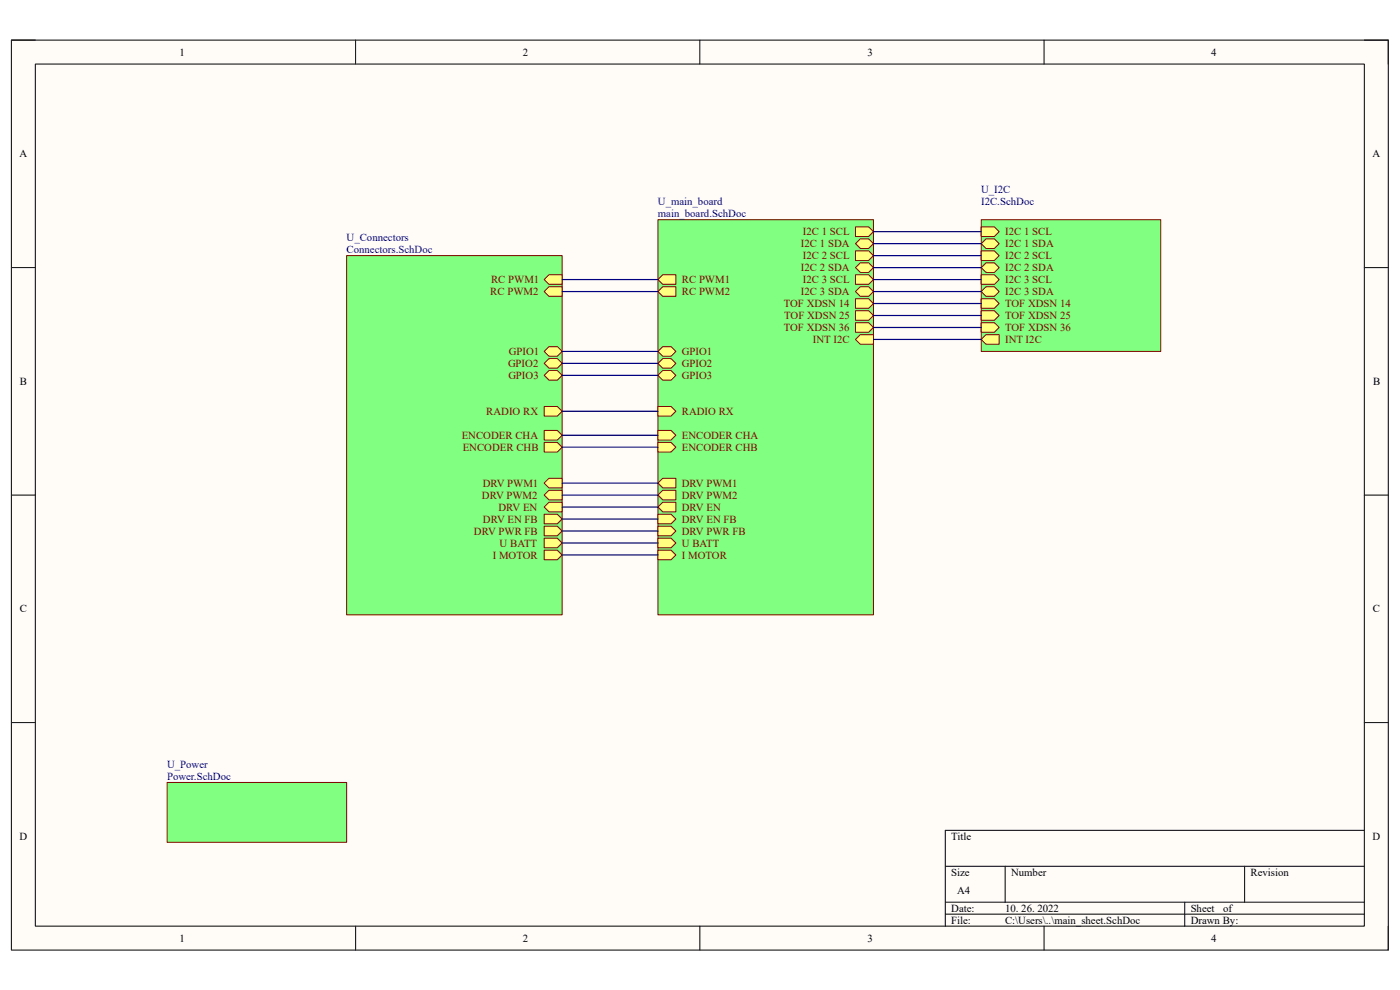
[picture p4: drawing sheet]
<svg xmlns="http://www.w3.org/2000/svg" width="297mm" height="210mm" viewBox="0 0 297 210" stroke-linecap="round" stroke-linejoin="round" font-family="sans-serif">
<path d="M2.4 8.5h292.1v193h-292.1z" fill-rule="evenodd" fill="#fffcf8"/>
<path d="M2.4 8.5h292.1v193h-292.1z" fill="none" stroke="#000" stroke-width=".21"/>
<path d="M7.5 13.6h281.9v182.9h-281.9z" fill-rule="evenodd" fill="#fffcf8"/>
<g fill="none" stroke="#000" stroke-width=".21">
<path d="M2.4 8.5h5.1M7.5 13.6h281.9v182.9h-281.9zM75.4 8.5v5.1M148.5 8.5v5.1M221.5 8.5v5.1M289.4 8.5h5.1v5.1M2.4 56.8h5.1M289.4 56.8h5.1M2.4 105h5.1M289.4 105h5.1M2.4 153.3h5.1M289.4 153.3h5.1"/>
<path d="M289.4 176.1h-88.9v20.4M75.4 196.5v5M148.5 196.5v5M200.5 183.8h88.9M200.5 191.4h88.9M200.5 193.9h88.9M213.2 183.8v7.6M221.5 196.5v5M251.3 191.4v5.1M264 183.8v7.6M294.5 196.5v5"/>
</g>
<path d="M139.6 46.6h45.7v83.8h-45.7z" fill-rule="evenodd" fill="#80ff80"/>
<path d="M139.6 46.6h45.7v83.8h-45.7z" fill="none" stroke="#800000" stroke-width=".21"/>
<path d="M182.5 50.7h1.8l1 1-1 1h-1.8l-1-1z" fill-rule="evenodd" fill="#ffff80"/>
<path d="M182.5 50.7h1.8l1 1-1 1h-1.8l-1-1z" fill="none" stroke="#800000" stroke-width=".21"/>
<path d="M182.5 60.8h1.8l1 1-1 1.1h-1.8l-1-1.1z" fill-rule="evenodd" fill="#ffff80"/>
<path d="M182.5 60.8h1.8l1 1-1 1.1h-1.8l-1-1.1z" fill="none" stroke="#800000" stroke-width=".21"/>
<path d="M181.5 48.1h2.8l1 1-1 1.1h-2.8z" fill-rule="evenodd" fill="#ffff80"/>
<path d="M181.5 48.1h2.8l1 1-1 1.1h-2.8z" fill="none" stroke="#800000" stroke-width=".21"/>
<path d="M181.5 68.5h2.8l1 1-1 1h-2.8z" fill-rule="evenodd" fill="#ffff80"/>
<path d="M181.5 68.5h2.8l1 1-1 1h-2.8z" fill="none" stroke="#800000" stroke-width=".21"/>
<path d="M181.5 63.4h2.8l1 1-1 1h-2.8z" fill-rule="evenodd" fill="#ffff80"/>
<path d="M181.5 63.4h2.8l1 1-1 1h-2.8z" fill="none" stroke="#800000" stroke-width=".21"/>
<path d="M181.5 65.9h2.8l1 1-1 1h-2.8z" fill-rule="evenodd" fill="#ffff80"/>
<path d="M181.5 65.9h2.8l1 1-1 1h-2.8z" fill="none" stroke="#800000" stroke-width=".21"/>
<path d="M182.5 55.8h1.8l1 1-1 1h-1.8l-1-1z" fill-rule="evenodd" fill="#ffff80"/>
<path d="M182.5 55.8h1.8l1 1-1 1h-1.8l-1-1z" fill="none" stroke="#800000" stroke-width=".21"/>
<path d="M181.5 53.2h2.8l1 1-1 1h-2.8z" fill-rule="evenodd" fill="#ffff80"/>
<path d="M181.5 53.2h2.8l1 1-1 1h-2.8z" fill="none" stroke="#800000" stroke-width=".21"/>
<path d="M181.5 58.3h2.8l1 1-1 1h-2.8z" fill-rule="evenodd" fill="#ffff80"/>
<path d="M181.5 58.3h2.8l1 1-1 1h-2.8z" fill="none" stroke="#800000" stroke-width=".21"/>
<path d="M139.6 59.3l1-1h2.8v2h-2.8z" fill-rule="evenodd" fill="#ffff80"/>
<path d="M139.6 59.3l1-1h2.8v2h-2.8z" fill="none" stroke="#800000" stroke-width=".21"/>
<path d="M140.6 60.8h2.8v2.1h-2.8l-1-1.1z" fill-rule="evenodd" fill="#ffff80"/>
<path d="M140.6 60.8h2.8v2.1h-2.8l-1-1.1z" fill="none" stroke="#800000" stroke-width=".21"/>
<path d="M139.6 91.3h2.8l1 1-1 1h-2.8z" fill-rule="evenodd" fill="#ffff80"/>
<path d="M139.6 91.3h2.8l1 1-1 1h-2.8z" fill="none" stroke="#800000" stroke-width=".21"/>
<path d="M139.6 74.5l1-1h1.8l1 1-1 1.1h-1.8z" fill-rule="evenodd" fill="#ffff80"/>
<path d="M139.6 74.5l1-1h1.8l1 1-1 1.1h-1.8z" fill="none" stroke="#800000" stroke-width=".21"/>
<path d="M139.6 77.1l1-1h1.8l1 1-1 1h-1.8z" fill-rule="evenodd" fill="#ffff80"/>
<path d="M139.6 77.1l1-1h1.8l1 1-1 1h-1.8z" fill="none" stroke="#800000" stroke-width=".21"/>
<path d="M139.6 79.6l1-1h1.8l1 1-1 1h-1.8z" fill-rule="evenodd" fill="#ffff80"/>
<path d="M139.6 79.6l1-1h1.8l1 1-1 1h-1.8z" fill="none" stroke="#800000" stroke-width=".21"/>
<path d="M139.6 93.9h2.8l1 1-1 1h-2.8z" fill-rule="evenodd" fill="#ffff80"/>
<path d="M139.6 93.9h2.8l1 1-1 1h-2.8z" fill="none" stroke="#800000" stroke-width=".21"/>
<path d="M139.6 86.2h2.8l1 1-1 1.1h-2.8z" fill-rule="evenodd" fill="#ffff80"/>
<path d="M139.6 86.2h2.8l1 1-1 1.1h-2.8z" fill="none" stroke="#800000" stroke-width=".21"/>
<path d="M139.6 102.5l1-1h2.8v2h-2.8z" fill-rule="evenodd" fill="#ffff80"/>
<path d="M139.6 102.5l1-1h2.8v2h-2.8z" fill="none" stroke="#800000" stroke-width=".21"/>
<path d="M139.6 105l1-1h2.8v2h-2.8z" fill-rule="evenodd" fill="#ffff80"/>
<path d="M139.6 105l1-1h2.8v2h-2.8z" fill="none" stroke="#800000" stroke-width=".21"/>
<path d="M139.6 107.6l1-1h2.8v2h-2.8z" fill-rule="evenodd" fill="#ffff80"/>
<path d="M139.6 107.6l1-1h2.8v2h-2.8z" fill="none" stroke="#800000" stroke-width=".21"/>
<path d="M139.6 109.1h2.8l1 1-1 1h-2.8z" fill-rule="evenodd" fill="#ffff80"/>
<path d="M139.6 109.1h2.8l1 1-1 1h-2.8z" fill="none" stroke="#800000" stroke-width=".21"/>
<path d="M139.6 111.6h2.8l1 1-1 1.1h-2.8z" fill-rule="evenodd" fill="#ffff80"/>
<path d="M139.6 111.6h2.8l1 1-1 1.1h-2.8z" fill="none" stroke="#800000" stroke-width=".21"/>
<path d="M139.6 116.7h2.8l1 1-1 1h-2.8z" fill-rule="evenodd" fill="#ffff80"/>
<path d="M139.6 116.7h2.8l1 1-1 1h-2.8z" fill="none" stroke="#800000" stroke-width=".21"/>
<path d="M139.6 114.2h2.8l1 1-1 1h-2.8z" fill-rule="evenodd" fill="#ffff80"/>
<path d="M139.6 114.2h2.8l1 1-1 1h-2.8z" fill="none" stroke="#800000" stroke-width=".21"/>
<path d="M182.5 71h2.8v2h-2.8l-1-1z" fill-rule="evenodd" fill="#ffff80"/>
<path d="M182.5 71h2.8v2h-2.8l-1-1z" fill="none" stroke="#800000" stroke-width=".21"/>
<path d="M35.4 166h38.1v12.7h-38.1z" fill-rule="evenodd" fill="#80ff80"/>
<path d="M35.4 166h38.1v12.7h-38.1z" fill="none" stroke="#800000" stroke-width=".21"/>
<path d="M73.5 54.2h45.8v76.2h-45.8z" fill-rule="evenodd" fill="#80ff80"/>
<path d="M73.5 54.2h45.8v76.2h-45.8z" fill="none" stroke="#800000" stroke-width=".21"/>
<path d="M115.4 59.3l1.1-1h2.8v2h-2.8z" fill-rule="evenodd" fill="#ffff80"/>
<path d="M115.4 59.3l1.1-1h2.8v2h-2.8z" fill="none" stroke="#800000" stroke-width=".21"/>
<path d="M116.5 60.8h2.8v2.1h-2.8l-1.1-1.1z" fill-rule="evenodd" fill="#ffff80"/>
<path d="M116.5 60.8h2.8v2.1h-2.8l-1.1-1.1z" fill="none" stroke="#800000" stroke-width=".21"/>
<path d="M115.4 91.3h2.8l1.1 1-1.1 1h-2.8z" fill-rule="evenodd" fill="#ffff80"/>
<path d="M115.4 91.3h2.8l1.1 1-1.1 1h-2.8z" fill="none" stroke="#800000" stroke-width=".21"/>
<path d="M115.4 93.9h2.8l1.1 1-1.1 1h-2.8z" fill-rule="evenodd" fill="#ffff80"/>
<path d="M115.4 93.9h2.8l1.1 1-1.1 1h-2.8z" fill="none" stroke="#800000" stroke-width=".21"/>
<path d="M115.4 74.5l1.1-1h1.7l1.1 1-1.1 1.1h-1.7z" fill-rule="evenodd" fill="#ffff80"/>
<path d="M115.4 74.5l1.1-1h1.7l1.1 1-1.1 1.1h-1.7z" fill="none" stroke="#800000" stroke-width=".21"/>
<path d="M115.4 77.1l1.1-1h1.7l1.1 1-1.1 1h-1.7z" fill-rule="evenodd" fill="#ffff80"/>
<path d="M115.4 77.1l1.1-1h1.7l1.1 1-1.1 1h-1.7z" fill="none" stroke="#800000" stroke-width=".21"/>
<path d="M115.4 79.6l1.1-1h1.7l1.1 1-1.1 1h-1.7z" fill-rule="evenodd" fill="#ffff80"/>
<path d="M115.4 79.6l1.1-1h1.7l1.1 1-1.1 1h-1.7z" fill="none" stroke="#800000" stroke-width=".21"/>
<path d="M115.4 86.2h2.8l1.1 1-1.1 1.1h-2.8z" fill-rule="evenodd" fill="#ffff80"/>
<path d="M115.4 86.2h2.8l1.1 1-1.1 1.1h-2.8z" fill="none" stroke="#800000" stroke-width=".21"/>
<path d="M115.4 107.6l1.1-1h2.8v2h-2.8z" fill-rule="evenodd" fill="#ffff80"/>
<path d="M115.4 107.6l1.1-1h2.8v2h-2.8z" fill="none" stroke="#800000" stroke-width=".21"/>
<path d="M115.4 102.5l1.1-1h2.8v2h-2.8z" fill-rule="evenodd" fill="#ffff80"/>
<path d="M115.4 102.5l1.1-1h2.8v2h-2.8z" fill="none" stroke="#800000" stroke-width=".21"/>
<path d="M115.4 105l1.1-1h2.8v2h-2.8z" fill-rule="evenodd" fill="#ffff80"/>
<path d="M115.4 105l1.1-1h2.8v2h-2.8z" fill="none" stroke="#800000" stroke-width=".21"/>
<path d="M115.4 109.1h2.8l1.1 1-1.1 1h-2.8z" fill-rule="evenodd" fill="#ffff80"/>
<path d="M115.4 109.1h2.8l1.1 1-1.1 1h-2.8z" fill="none" stroke="#800000" stroke-width=".21"/>
<path d="M115.4 111.6h2.8l1.1 1-1.1 1.1h-2.8z" fill-rule="evenodd" fill="#ffff80"/>
<path d="M115.4 111.6h2.8l1.1 1-1.1 1.1h-2.8z" fill="none" stroke="#800000" stroke-width=".21"/>
<path d="M115.4 114.2h2.8l1.1 1-1.1 1h-2.8z" fill-rule="evenodd" fill="#ffff80"/>
<path d="M115.4 114.2h2.8l1.1 1-1.1 1h-2.8z" fill="none" stroke="#800000" stroke-width=".21"/>
<path d="M115.4 116.7h2.8l1.1 1-1.1 1h-2.8z" fill-rule="evenodd" fill="#ffff80"/>
<path d="M115.4 116.7h2.8l1.1 1-1.1 1h-2.8z" fill="none" stroke="#800000" stroke-width=".21"/>
<path d="M208.2 46.6h38.1v27.9h-38.1z" fill-rule="evenodd" fill="#80ff80"/>
<path d="M208.2 46.6h38.1v27.9h-38.1z" fill="none" stroke="#800000" stroke-width=".21"/>
<path d="M209.2 50.7h1.8l1 1-1 1h-1.8l-1-1z" fill-rule="evenodd" fill="#ffff80"/>
<path d="M209.2 50.7h1.8l1 1-1 1h-1.8l-1-1z" fill="none" stroke="#800000" stroke-width=".21"/>
<path d="M208.2 48.1h2.8l1 1-1 1.1h-2.8z" fill-rule="evenodd" fill="#ffff80"/>
<path d="M208.2 48.1h2.8l1 1-1 1.1h-2.8z" fill="none" stroke="#800000" stroke-width=".21"/>
<path d="M208.2 63.4h2.8l1 1-1 1h-2.8z" fill-rule="evenodd" fill="#ffff80"/>
<path d="M208.2 63.4h2.8l1 1-1 1h-2.8z" fill="none" stroke="#800000" stroke-width=".21"/>
<path d="M208.2 65.9h2.8l1 1-1 1h-2.8z" fill-rule="evenodd" fill="#ffff80"/>
<path d="M208.2 65.9h2.8l1 1-1 1h-2.8z" fill="none" stroke="#800000" stroke-width=".21"/>
<path d="M208.2 68.5h2.8l1 1-1 1h-2.8z" fill-rule="evenodd" fill="#ffff80"/>
<path d="M208.2 68.5h2.8l1 1-1 1h-2.8z" fill="none" stroke="#800000" stroke-width=".21"/>
<path d="M209.2 55.8h1.8l1 1-1 1h-1.8l-1-1z" fill-rule="evenodd" fill="#ffff80"/>
<path d="M209.2 55.8h1.8l1 1-1 1h-1.8l-1-1z" fill="none" stroke="#800000" stroke-width=".21"/>
<path d="M208.2 53.2h2.8l1 1-1 1h-2.8z" fill-rule="evenodd" fill="#ffff80"/>
<path d="M208.2 53.2h2.8l1 1-1 1h-2.8z" fill="none" stroke="#800000" stroke-width=".21"/>
<path d="M208.2 58.3h2.8l1 1-1 1h-2.8z" fill-rule="evenodd" fill="#ffff80"/>
<path d="M208.2 58.3h2.8l1 1-1 1h-2.8z" fill="none" stroke="#800000" stroke-width=".21"/>
<path d="M209.2 60.8h1.8l1 1-1 1.1h-1.8l-1-1.1z" fill-rule="evenodd" fill="#ffff80"/>
<path d="M209.2 60.8h1.8l1 1-1 1.1h-1.8l-1-1.1z" fill="none" stroke="#800000" stroke-width=".21"/>
<path d="M209.2 71h2.8v2h-2.8l-1-1z" fill-rule="evenodd" fill="#ffff80"/>
<path d="M209.2 71h2.8v2h-2.8l-1-1z" fill="none" stroke="#800000" stroke-width=".21"/>
<g fill="none" stroke="#000080" stroke-width=".25">
<path d="M119.3 59.3h20.3M185.3 49.1h22.9M185.3 51.7h22.9M185.3 54.2h22.9M185.3 56.8h22.9M185.3 59.3h22.9M119.3 61.8h20.3M119.3 74.5h20.3M119.3 77.1h20.3M119.3 79.6h20.3M185.3 61.8h22.9M185.3 64.4h22.9"/>
<path d="M185.3 66.9h22.9M185.3 69.5h22.9M185.3 72h22.9M119.3 94.9h20.3M119.3 92.3h20.3M119.3 87.2h20.3M119.3 117.7h20.3M119.3 115.2h20.3M119.3 112.6h20.3M119.3 110.1h20.3M119.3 107.6h20.3M119.3 105h20.3"/>
<path d="M119.3 102.5h20.3"/>
</g>
<g font-size="2.3">
<text x="38.1" y="11.8">1</text>
<text x="110.9" y="11.8">2</text>
<text x="184" y="11.8">3</text>
<text x="256.9" y="11.8">4</text>
<text x="4.1" y="33.4">A</text>
<text x="291.2" y="33.4">A</text>
<text x="4.2" y="81.7">B</text>
<text x="291.3" y="81.7">B</text>
<text x="4.2" y="129.9">C</text>
<text x="291.3" y="129.9">C</text>
<text x="4.1" y="178.2">D</text>
<text x="201.8" y="178.2">Title</text>
<text x="291.2" y="178.2">D</text>
<text x="201.8" y="185.8">Size</text>
<text x="214.5" y="185.8">Number</text>
<text x="265.3" y="185.8">Revision</text>
<text x="203.1" y="189.6">A4</text>
<text x="201.8" y="193.4">Date:</text>
<text x="201.8" y="196">File:</text>
<text x="213.2" y="196">C:\Users\..\main_sheet.SchDoc</text>
<text x="213.2" y="193.4">10. 26. 2022</text>
<text x="252.6" y="193.4">Sheet</text>
<text x="252.6" y="196">Drawn By:</text>
<text x="259.5" y="193.4">of</text>
<text x="38.1" y="199.8">1</text>
<text x="110.9" y="199.8">2</text>
<text x="184" y="199.8">3</text>
<text x="256.9" y="199.8">4</text>
</g>
<g font-size="2.3" fill="#000080">
<text x="208.2" y="41">U_I2C</text>
<text x="139.6" y="43.6">U_main_board</text>
<text x="139.6" y="46.1">main_board.SchDoc</text>
<text x="208.2" y="43.6">I2C.SchDoc</text>
<text x="73.5" y="51.2">U_Connectors</text>
<text x="73.5" y="53.7">Connectors.SchDoc</text>
<text x="35.4" y="162.9">U_Power</text>
<text x="35.4" y="165.5">Power.SchDoc</text>
</g>
<g font-size="2.3" fill="#800000">
<text x="169.9" y="52.5">I2C 1 SDA</text>
<text x="170.3" y="49.9">I2C 1 SCL</text>
<text x="213.2" y="52.5">I2C 1 SDA</text>
<text x="213.2" y="49.9">I2C 1 SCL</text>
<text x="169.9" y="57.5">I2C 2 SDA</text>
<text x="170.3" y="55">I2C 2 SCL</text>
<text x="213.2" y="57.5">I2C 2 SDA</text>
<text x="213.2" y="55">I2C 2 SCL</text>
<text x="104" y="62.6">RC PWM2</text>
<text x="104.2" y="60.1">RC PWM1</text>
<text x="144.7" y="60.1">RC PWM1</text>
<text x="144.7" y="62.6">RC PWM2</text>
<text x="166.3" y="65.2">TOF XDSN 14</text>
<text x="169.9" y="62.6">I2C 3 SDA</text>
<text x="170.3" y="60.1">I2C 3 SCL</text>
<text x="213.2" y="65.2">TOF XDSN 14</text>
<text x="213.2" y="60.1">I2C 3 SCL</text>
<text x="213.2" y="62.6">I2C 3 SDA</text>
<text x="166.3" y="70.2">TOF XDSN 36</text>
<text x="166.4" y="67.7">TOF XDSN 25</text>
<text x="213.2" y="67.7">TOF XDSN 25</text>
<text x="213.2" y="70.2">TOF XDSN 36</text>
<text x="107.8" y="77.9">GPIO2</text>
<text x="107.9" y="75.3">GPIO1</text>
<text x="144.7" y="75.3">GPIO1</text>
<text x="144.7" y="77.9">GPIO2</text>
<text x="172.5" y="72.8">INT I2C</text>
<text x="213.2" y="72.8">INT I2C</text>
<text x="107.9" y="80.4">GPIO3</text>
<text x="144.7" y="80.4">GPIO3</text>
<text x="103.2" y="88">RADIO RX</text>
<text x="144.7" y="88">RADIO RX</text>
<text x="98" y="93.1">ENCODER CHA</text>
<text x="98.2" y="95.6">ENCODER CHB</text>
<text x="144.7" y="93.1">ENCODER CHA</text>
<text x="144.7" y="95.6">ENCODER CHB</text>
<text x="102.2" y="105.8">DRV PWM2</text>
<text x="102.4" y="103.3">DRV PWM1</text>
<text x="144.7" y="103.3">DRV PWM1</text>
<text x="144.7" y="105.8">DRV PWM2</text>
<text x="100.5" y="113.4">DRV PWR FB</text>
<text x="102.4" y="110.9">DRV EN FB</text>
<text x="105.7" y="108.3">DRV EN</text>
<text x="144.7" y="108.3">DRV EN</text>
<text x="144.7" y="110.9">DRV EN FB</text>
<text x="144.7" y="113.4">DRV PWR FB</text>
<text x="104.5" y="118.5">I MOTOR</text>
<text x="106" y="116">U BATT</text>
<text x="144.7" y="118.5">I MOTOR</text>
<text x="144.7" y="116">U BATT</text>
</g>
</svg>
